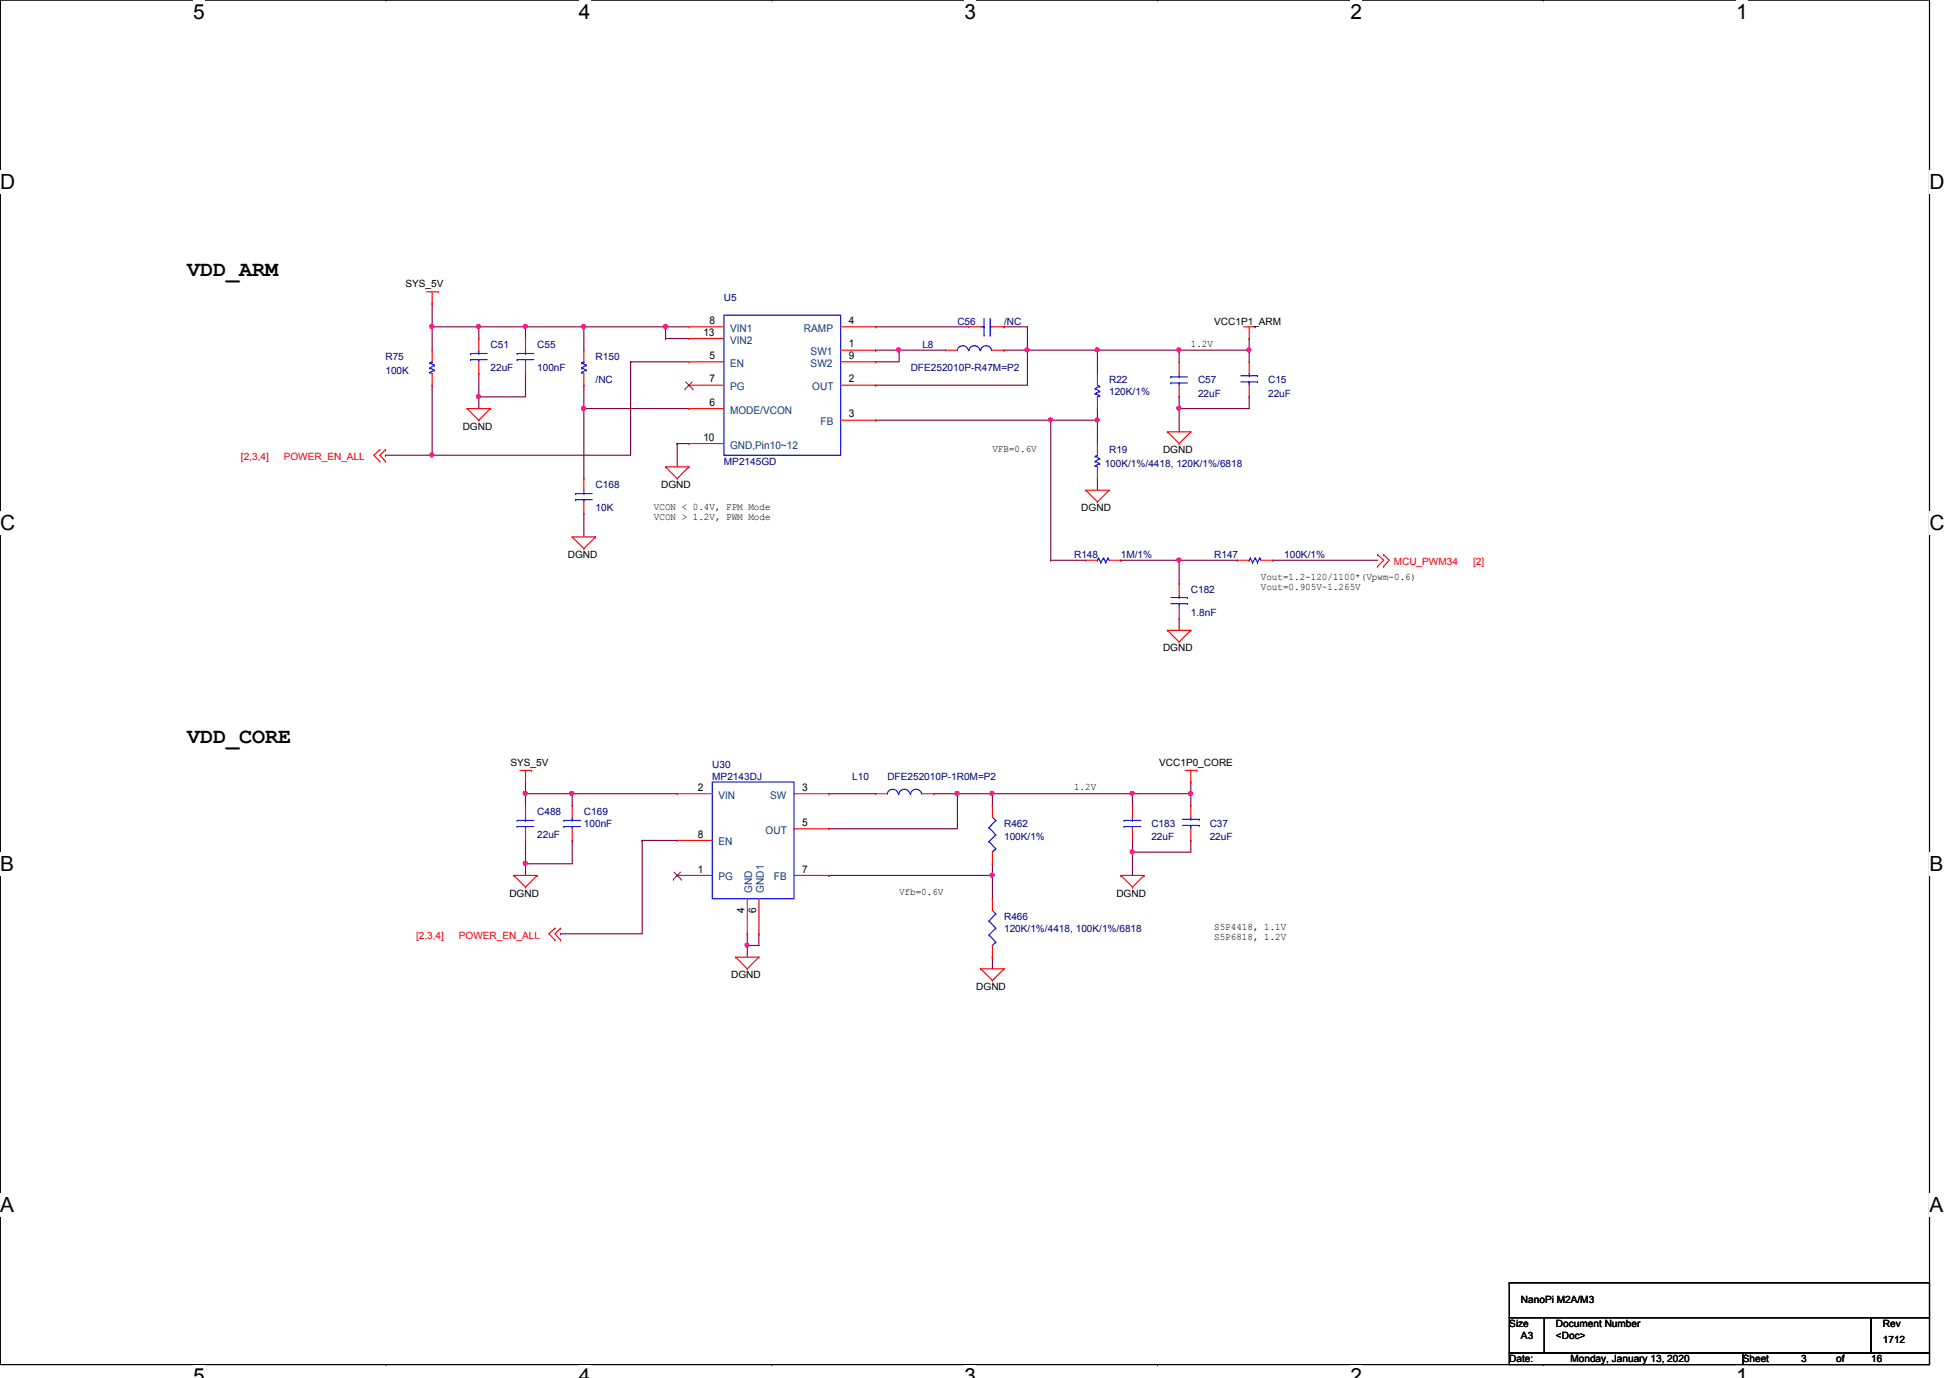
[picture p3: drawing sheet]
<svg xmlns="http://www.w3.org/2000/svg" width="297mm" height="210mm" viewBox="0 0 297 210" stroke-linecap="round" stroke-linejoin="round" font-family="sans-serif">
<path d="M0 0h293.9v207.9h-293.9z" fill="none" stroke="#000" stroke-width=".17"/>
<g fill="#fff">
<path d="M29.4 0h1.8v3.6h-1.8z"/>
<path d="M29.4 207.9h1.8v2h-1.8z"/>
</g>
<path d="M58.8 0h.1M58.8 207.9h.1" fill="none" stroke="#000" stroke-width=".17"/>
<g fill="#fff">
<path d="M88.2 0h1.8v3.6h-1.8z"/>
<path d="M88.2 207.9h1.8v2h-1.8z"/>
</g>
<path d="M117.6 0h.1M117.6 207.9h.1" fill="none" stroke="#000" stroke-width=".17"/>
<g fill="#fff">
<path d="M146.9 0h1.8v3.6h-1.8z"/>
<path d="M146.9 207.9h1.8v2h-1.8z"/>
</g>
<path d="M176.3 0h.1M176.3 207.9h.1" fill="none" stroke="#000" stroke-width=".17"/>
<g fill="#fff">
<path d="M205.7 0h1.8v3.6h-1.8z"/>
<path d="M205.7 207.9h1.8v2h-1.8z"/>
</g>
<path d="M235.1 0h.1M235.1 207.9h.1" fill="none" stroke="#000" stroke-width=".17"/>
<g fill="#fff">
<path d="M264.5 0h1.7v3.6h-1.7z"/>
<path d="M264.5 207.9h1.7v2h-1.7z"/>
<path d="M0 25.9h2.3v3.6h-2.3z"/>
<path d="M293.9 25.9h2.3v3.6h-2.3z"/>
<path d="M0 77.8h2.3v3.6h-2.3z"/>
<path d="M293.9 77.8h2.3v3.6h-2.3z"/>
</g>
<path d="M0 51.9h.1M293.9 51.9h.1" fill="none" stroke="#000" stroke-width=".17"/>
<g fill="#fff">
<path d="M0 129.8h2.2v3.6h-2.2z"/>
<path d="M293.9 129.8h2.1v3.6h-2.1z"/>
</g>
<path d="M0 103.9h.1M293.9 103.9h.1" fill="none" stroke="#000" stroke-width=".17"/>
<path d="M0 103.9h.1M293.9 103.9h.1" fill="none" stroke="#000" stroke-width=".15"/>
<g fill="#fff">
<path d="M0 181.8h2.2v3.6h-2.2z"/>
<path d="M293.9 181.8h2.1v3.6h-2.1z"/>
</g>
<path d="M0 155.9h.1M293.9 155.9h.1" fill="none" stroke="#000" stroke-width=".17"/>
<path d="M133.4 58.7h.1M156.5 53.3h.1M156.5 53.3v5.4h-23.1M156.5 53.3h10.7M167.2 53.3h.1M179.6 53.3h.1M179.6 53.3v1.8M179.6 62.2h.1M179.6 62.2v3.6" fill="none" stroke="#800040" stroke-width=".17"/>
<circle cx="167.1" cy="53.3" r=".31" fill="#f0f"/>
<circle cx="167.1" cy="53.3" r=".31" fill="none" stroke="#f0f" stroke-width=".17"/>
<path d="M136.9 53.3h.1M136.9 53.3h7.2" fill="none" stroke="#800040" stroke-width=".17"/>
<circle cx="136.9" cy="53.3" r=".31" fill="#f0f"/>
<circle cx="136.9" cy="53.3" r=".31" fill="none" stroke="#f0f" stroke-width=".17"/>
<path d="M133.4 55.1h.1M133.4 55.1h3.5M160.1 64h.1M167.2 62.2h.1M167.2 62.2v1.8h-7.1" fill="none" stroke="#800040" stroke-width=".17"/>
<circle cx="167.1" cy="64" r=".31" fill="#f0f"/>
<circle cx="167.1" cy="64" r=".31" fill="none" stroke="#f0f" stroke-width=".17"/>
<path d="M190.3 51.6h.1M190.3 51.6v1.7" fill="none" stroke="#800040" stroke-width=".17"/>
<circle cx="190.2" cy="53.3" r=".31" fill="#f0f"/>
<circle cx="190.2" cy="53.3" r=".31" fill="none" stroke="#f0f" stroke-width=".17"/>
<g fill="none" stroke="#800040" stroke-width=".17">
<path d="M133.4 49.8h.1M133.4 49.8h14.2M152.9 49.8h.1M152.9 49.8h3.6M167.2 53.3h.1M167.2 53.3h12.4M167.2 53.3v3.6M167.2 72.9h.1M167.2 64h.1M167.2 64v3.6M167.2 72.9v1.8M179.6 62.2h.1"/>
<path d="M179.6 62.2h10.7"/>
</g>
<circle cx="179.6" cy="62.2" r=".31" fill="#f0f"/>
<circle cx="179.6" cy="62.2" r=".31" fill="none" stroke="#f0f" stroke-width=".17"/>
<path d="M179.6 53.3h.1M179.6 53.3h10.7M190.3 53.3h.1M190.3 53.3v1.8M190.3 60.5h.1M190.3 60.5v1.7" fill="none" stroke="#800040" stroke-width=".17"/>
<circle cx="179.6" cy="53.3" r=".31" fill="#f0f"/>
<circle cx="179.6" cy="53.3" r=".31" fill="none" stroke="#f0f" stroke-width=".17"/>
<path d="M72.9 49.8h.1M72.9 49.8v1.8M72.9 49.8h7.1M80 56.9h.1M80 49.8h.1M80 49.8v1.8M80 56.9v3.6M101.4 49.8h.1M101.4 49.8h3.5M72.9 60.5h.1M72.9 60.5v1.7" fill="none" stroke="#800040" stroke-width=".17"/>
<circle cx="80" cy="49.7" r=".31" fill="#f0f"/>
<circle cx="80" cy="49.7" r=".31" fill="none" stroke="#f0f" stroke-width=".17"/>
<circle cx="72.9" cy="49.7" r=".31" fill="#f0f"/>
<circle cx="72.9" cy="49.7" r=".31" fill="none" stroke="#f0f" stroke-width=".17"/>
<path d="M65.8 46.2h.1M65.8 49.8h.1M65.8 46.2v7.1M72.9 56.9h.1M72.9 56.9v3.6M88.9 62.2h.1M88.9 62.2h16M103.2 67.6h.1M103.2 67.6h1.7M103.2 67.6v3.5" fill="none" stroke="#800040" stroke-width=".17"/>
<circle cx="65.8" cy="49.7" r=".31" fill="#f0f"/>
<circle cx="65.8" cy="49.7" r=".31" fill="none" stroke="#f0f" stroke-width=".17"/>
<path d="M65.8 49.8h.1M65.8 49.8h7.1M72.9 60.5h.1M72.9 60.5h7.1" fill="none" stroke="#800040" stroke-width=".17"/>
<circle cx="72.9" cy="60.4" r=".31" fill="#f0f"/>
<circle cx="72.9" cy="60.4" r=".31" fill="none" stroke="#f0f" stroke-width=".17"/>
<path d="M88.9 49.8h.1M88.9 49.8h12.5M101.4 49.8h.1M101.4 49.8v1.8M151.2 133.3h.1M151.2 133.3v3.6" fill="none" stroke="#800040" stroke-width=".17"/>
<circle cx="101.3" cy="49.7" r=".31" fill="#f0f"/>
<circle cx="101.3" cy="49.7" r=".31" fill="none" stroke="#f0f" stroke-width=".17"/>
<path d="M101.4 51.6h.1M101.4 51.6h3.5M133.4 64h.1M133.4 64h26.7M179.6 60.5h.1M179.6 60.5v1.7" fill="none" stroke="#800040" stroke-width=".17"/>
<circle cx="160" cy="64" r=".31" fill="#f0f"/>
<circle cx="160" cy="64" r=".31" fill="none" stroke="#f0f" stroke-width=".17"/>
<path d="M80 120.9h.1M80 120.9v1.8M172.5 120.9h.1M172.5 120.9v1.8M181.4 120.9h.1M181.4 120.9v1.8M113.8 142.2h.1M113.8 142.2v1.8" fill="none" stroke="#800040" stroke-width=".17"/>
<circle cx="113.8" cy="144" r=".31" fill="#f0f"/>
<circle cx="113.8" cy="144" r=".31" fill="none" stroke="#f0f" stroke-width=".17"/>
<path d="M126.3 133.3h.1M126.3 133.3h24.9" fill="none" stroke="#800040" stroke-width=".17"/>
<circle cx="151.1" cy="133.3" r=".31" fill="#f0f"/>
<circle cx="151.1" cy="133.3" r=".31" fill="none" stroke="#f0f" stroke-width=".17"/>
<path d="M151.2 120.9h.1M151.2 120.9h21.3" fill="none" stroke="#800040" stroke-width=".17"/>
<circle cx="172.5" cy="120.9" r=".31" fill="#f0f"/>
<circle cx="172.5" cy="120.9" r=".31" fill="none" stroke="#f0f" stroke-width=".17"/>
<g fill="none" stroke="#800040" stroke-width=".17">
<path d="M80 119.1h.1M80 119.1v1.8M80 120.9h.1M80 120.9h7.2M97.8 128h.1M97.8 128h5.4M126.3 120.9h.1M126.3 120.9h7.1M172.5 120.9h.1M172.5 120.9h8.9M113.8 144h.1M113.8 144v1.8"/>
<path d="M115.6 142.2h.1M115.6 142.2v1.8h-1.8M151.2 145.8h.1M151.2 145.8v1.8"/>
</g>
<circle cx="80" cy="120.9" r=".31" fill="#f0f"/>
<circle cx="80" cy="120.9" r=".31" fill="none" stroke="#f0f" stroke-width=".17"/>
<path d="M80 128h.1M80 128v3.6M87.2 120.9h.1M87.2 120.9v1.8" fill="none" stroke="#800040" stroke-width=".17"/>
<circle cx="80" cy="131.5" r=".31" fill="#f0f"/>
<circle cx="80" cy="131.5" r=".31" fill="none" stroke="#f0f" stroke-width=".17"/>
<path d="M181.4 119.1h.1M181.4 119.1v1.8M80 131.6h.1M80 131.6v1.7M87.2 128h.1M87.2 128v3.6h-7.2" fill="none" stroke="#800040" stroke-width=".17"/>
<circle cx="181.3" cy="120.9" r=".31" fill="#f0f"/>
<circle cx="181.3" cy="120.9" r=".31" fill="none" stroke="#f0f" stroke-width=".17"/>
<path d="M172.5 129.8h.1M172.5 128h.1M172.5 128v5.3M181.4 128h.1M181.4 128v1.8h-8.9" fill="none" stroke="#800040" stroke-width=".17"/>
<circle cx="172.5" cy="129.7" r=".31" fill="#f0f"/>
<circle cx="172.5" cy="129.7" r=".31" fill="none" stroke="#f0f" stroke-width=".17"/>
<path d="M133.4 53.3h.1M133.4 53.3h3.5M136.9 53.3h.1M136.9 53.3v1.8M152.9 53.3h.1M152.9 53.3h3.6M87.2 120.9h.1M87.2 120.9h16M97.8 128h.1M97.8 128v14.2h-12.4M85.4 142.2h.1" fill="none" stroke="#800040" stroke-width=".17"/>
<circle cx="87.1" cy="120.9" r=".31" fill="#f0f"/>
<circle cx="87.1" cy="120.9" r=".31" fill="none" stroke="#f0f" stroke-width=".17"/>
<path d="M156.5 49.8h.1M156.5 49.8v3.5" fill="none" stroke="#800040" stroke-width=".17"/>
<circle cx="156.4" cy="53.3" r=".31" fill="#f0f"/>
<circle cx="156.4" cy="53.3" r=".31" fill="none" stroke="#f0f" stroke-width=".17"/>
<path d="M88.9 62.2h.1M88.9 62.2v10.7" fill="none" stroke="#800040" stroke-width=".17"/>
<circle cx="88.9" cy="62.2" r=".31" fill="#f0f"/>
<circle cx="88.9" cy="62.2" r=".31" fill="none" stroke="#f0f" stroke-width=".17"/>
<path d="M126.3 126.2h.1M142.3 120.9h.1M142.3 120.9h8.9M145.8 120.9h.1M145.8 120.9v5.3h-19.5" fill="none" stroke="#800040" stroke-width=".17"/>
<circle cx="151.1" cy="120.9" r=".31" fill="#f0f"/>
<circle cx="151.1" cy="120.9" r=".31" fill="none" stroke="#f0f" stroke-width=".17"/>
<circle cx="145.8" cy="120.9" r=".31" fill="#f0f"/>
<circle cx="145.8" cy="120.9" r=".31" fill="none" stroke="#f0f" stroke-width=".17"/>
<path d="M65.8 69.3h.1M65.8 69.3h30.3M88.9 78.2h.1M88.9 78.2v3.6M170.7 85.3h.1M170.7 85.3h8.9M193.8 85.3h.1M193.8 85.3h16M151.2 120.9h.1M151.2 120.9v1.8" fill="none" stroke="#800040" stroke-width=".17"/>
<circle cx="65.8" cy="69.3" r=".31" fill="#f0f"/>
<circle cx="65.8" cy="69.3" r=".31" fill="none" stroke="#f0f" stroke-width=".17"/>
<g fill="none" stroke="#800040" stroke-width=".17">
<path d="M65.8 58.7h.1M65.8 58.7v10.6M80 49.8h.1M80 49.8h8.9M88.9 49.8h.1M88.9 49.8v3.5M96.1 55.1h.1M96.1 55.1v14.2M96.1 55.1h8.8M179.6 85.3h.1M179.6 85.3h8.9M151.2 131.6h.1"/>
<path d="M151.2 131.6v1.7"/>
</g>
<circle cx="88.9" cy="49.7" r=".31" fill="#f0f"/>
<circle cx="88.9" cy="49.7" r=".31" fill="none" stroke="#f0f" stroke-width=".17"/>
<path d="M88.9 58.7h.1M88.9 58.7v3.5M179.6 85.3h.1M179.6 85.3v3.6" fill="none" stroke="#800040" stroke-width=".17"/>
<circle cx="179.6" cy="85.3" r=".31" fill="#f0f"/>
<circle cx="179.6" cy="85.3" r=".31" fill="none" stroke="#f0f" stroke-width=".17"/>
<path d="M58.7 69.3h.1M58.7 69.3h7.1M160.1 64h.1M160.1 64v21.3M160.1 85.3h.1M160.1 85.3h5.3M179.6 94.2h.1M179.6 94.2v1.8" fill="none" stroke="#800040" stroke-width=".17"/>
<g fill="none" stroke="#f00" stroke-width=".17">
<path d="M65 44.4h1.8M65.8 46.2h.1M65.8 58.7h.1M65.8 53.3h.1M65.8 44.4v1.8M65.8 53.3v1.8M65.8 56.9v1.8M66.8 44.4h.1M72.9 56.9h.1M72.9 51.6h.1M72.9 51.6v1.7M72.9 55.1v1.8"/>
<path d="M80 56.9h.1M80 51.6h.1M80 51.6v1.7M80 55.1v1.8M88.9 58.7h.1M88.9 53.3h.1M88.9 53.3v1.8M88.9 56.9v1.8M104.9 55.1h.1M104.9 58.7h.1M104.9 49.8h.1M104.9 51.6h.1"/>
<path d="M104.9 49.8h5.4M104.9 58.7h5.4M104.9 55.1h5.4M104.9 51.6h5.4M128.1 49.8h5.3M128.1 53.3h5.3M128.1 58.7h5.3M128.1 55.1h5.3M133.4 53.3h.1M133.4 58.7h.1M133.4 49.8h.1M133.4 55.1h.1"/>
<path d="M144.1 53.3h.1M144.1 53.3h1.7M147.6 49.8h.1M147.6 49.8h1.8M151.2 49.8h1.7M151.2 53.3h1.7M152.9 49.8h.1M152.9 53.3h.1M167.2 56.9h.1M167.2 56.9v1.8M179.6 55.1h.1M179.6 55.1v1.8"/>
<path d="M179.6 58.7v1.8M189.4 49.8h1.8M190.3 51.6h.1M190.3 55.1h.1M190.3 49.8v1.8M190.3 55.1v1.8M190.3 58.7v1.8M191.2 49.8h.1M57.9 68.5h.1M57.9 70.3h.1M57.9 68.5l-1 .8 1 1M58.7 68.5h.1"/>
<path d="M58.7 70.3h.1M58.7 68.5l-.8 .8 .8 1M71.2 62.2h.1M71.2 62.2h3.5M71.2 62.2l1.7 1.8M72.9 64h.1M74.7 62.2h.1M74.7 62.2l-1.8 1.8M88.9 78.2h.1M88.9 72.9h.1M88.9 72.9v1.8M88.9 76.5v1.7"/>
<path d="M101.4 71.1h.1M101.4 71.1h3.5M101.4 71.1l1.8 1.8M103.2 72.9h.1M104.9 71.1h.1M104.9 62.2h.1M104.9 67.6h.1M104.9 71.1l-1.7 1.8M104.9 62.2h5.4M104.9 67.6h5.4M128.1 64h5.3M133.4 64h.1"/>
<path d="M165.4 74.7h.1M165.4 74.7h3.5M165.4 74.7l1.8 1.8M167.2 76.5h.1M167.2 72.9h.1M167.2 67.6h.1M167.2 62.2h.1M167.2 60.5v1.7M167.2 67.6v1.7M167.2 71.1v1.8M168.9 74.7h.1M168.9 74.7l-1.7 1.8"/>
<path d="M177.8 65.8h.1M177.8 65.8h3.6M177.8 65.8l1.8 1.8M179.6 67.6h.1M179.6 60.5h.1M181.4 65.8h.1M181.4 65.8l-1.8 1.8M190.3 60.5h.1M87.2 81.8h.1M87.2 81.8h3.5M87.2 81.8l1.7 1.8M88.9 83.6h.1"/>
<path d="M90.7 81.8h.1M90.7 81.8l-1.8 1.8M165.4 85.3h.1M165.4 85.3h1.8M168.9 85.3h1.8M170.7 85.3h.1M177.8 96h.1M177.8 96h3.6M177.8 96l1.8 1.8M179.6 97.8h.1M179.6 88.9h.1M179.6 94.2h.1"/>
<path d="M179.6 88.9v1.8M179.6 92.5v1.7M181.4 96h.1M181.4 96l-1.8 1.8M188.5 85.3h.1M188.5 85.3h1.8M192.1 85.3h1.7M193.8 85.3h.1M209.8 84.5h.1M209.8 86.3h.1M209.8 84.5l1 .8-1 1M210.8 84.5h.1"/>
<path d="M210.8 86.3h.1M210.8 84.5l.8 .8-.8 1M79.2 117.3h1.8M80 119.1h.1M80 117.3v1.8M81 117.3h.1M180.5 117.3h1.8M181.4 119.1h.1M181.4 117.3v1.8M182.3 117.3h.1M78.3 133.3h.1M78.3 133.3h3.5"/>
<path d="M78.3 133.3l1.7 1.8M80 135.1h.1M80 128h.1M80 122.7h.1M80 122.7v1.8M80 126.2v1.8M81.8 133.3h.1M81.8 133.3l-1.8 1.8M87.2 128h.1M87.2 122.7h.1M87.2 122.7v1.8M87.2 126.2v1.8"/>
<path d="M103.2 120.9h.1M103.2 128h.1M103.2 133.3h.1M103.2 133.3h5.3M103.2 120.9h5.3M103.2 128h5.3M113.8 136.9v5.3M115.6 136.9v5.3M120.9 133.3h5.4M120.9 120.9h5.4M120.9 126.2h5.4M126.3 120.9h.1"/>
<path d="M126.3 133.3h.1M126.3 126.2h.1M133.4 120.9h.1M133.4 120.9h1.8M140.5 120.9h1.8M142.3 120.9h.1M151.2 122.7h.1M151.2 131.6h.1M151.2 136.9h.1M151.2 122.7v1.8M151.2 129.8v1.8M151.2 136.9v1.8"/>
<path d="M170.7 133.3h.1M170.7 133.3h3.6M170.7 133.3l1.8 1.8M172.5 135.1h.1M172.5 128h.1M172.5 122.7h.1M172.5 122.7v1.8M172.5 126.2v1.8M174.3 133.3h.1M174.3 133.3l-1.8 1.8M181.4 122.7h.1M181.4 128h.1"/>
<path d="M181.4 122.7v1.8M181.4 126.2v1.8M84.5 141.4h.1M84.5 143.2h.1M84.5 141.4l-.9 .8 .9 1M85.4 141.4h.1M85.4 143.2h.1M85.4 141.4l-.9 .8 .9 1M112.1 145.8h.1M112.1 145.8h3.5M112.1 145.8l1.7 1.8M113.8 147.6h.1"/>
<path d="M113.8 142.2h.1M115.6 145.8h.1M115.6 142.2h.1M115.6 145.8l-1.8 1.8M149.4 147.6h.1M149.4 147.6h3.5M149.4 147.6l1.8 1.8M151.2 149.4h.1M151.2 145.8h.1M151.2 144v1.8M152.9 147.6h.1M152.9 147.6l-1.7 1.8"/>
</g>
<path d="M229.9 195.4h.1M229.9 195.4v5.3M229.9 195.4h64M293.9 195.4h.1M293.9 195.4v5.3M229.9 200.7h5.3v5.4h-5.3zM229.9 206.1h35.6v1.8h-35.6zM235.2 200.7h49.8v5.4h-49.8zM265.5 206.1h28.4v1.8h-28.4zM285 200.7h8.9v5.4h-8.9zM293.9 200.7h.1" fill="none" stroke="#000" stroke-width=".17"/>
<g fill="none" stroke="#00f" stroke-width=".17">
<path d="M65.5 56.7h.1M65.5 56h.1M65.5 55.3h.1M65.5 56.7l.3 .2M65.5 56l.7 .4M65.5 55.3l.7 .3M65.8 55.1h.1M65.8 55.1l-.3 .2M66.2 56.4h.1M66.2 55.6h.1M66.2 56.4l-.7 .3M66.2 55.6l-.7 .4"/>
<path d="M71.7 53.8h.1M71.7 54.8h.1M71.7 53.8h2.5M71.7 54.8h2.5M72.9 54.8h.1M72.9 53.8h.1M72.9 53.3v.5M72.9 54.8v.3M78.8 53.8h.1M78.8 54.8h.1M78.8 53.8h2.5M78.8 54.8h2.5"/>
<path d="M80 54.8h.1M80 53.8h.1M80 53.3v.5M80 54.8v.3M88.6 56.7h.1M88.6 56h.1M88.6 55.3h.1M88.6 56.7l.3 .2M88.6 56l.7 .4M88.6 55.3l.7 .3M88.9 55.1h.1M88.9 55.1l-.3 .2"/>
<path d="M89.3 56.4h.1M89.3 55.6h.1M89.3 56.4l-.7 .3M89.3 55.6l-.7 .4M110.3 48h17.8v21.3h-17.8zM145.8 53.4a.85 .85 0 0 1 .9-.7 .85 .85 0 0 1 .8 .7M147.6 53.4a.85 .85 0 0 1 .9-.7 .85 .85 0 0 1 .8 .7M149.4 53.4a.85 .85 0 0 1 .8-.7 .85 .85 0 0 1 .9 .7M149.4 49.8h.5M149.9 51.1h.1M149.9 49.8h.1M149.9 48.5v2.6"/>
<path d="M150.8 49.8h.1M150.8 51.1h.1M150.8 49.8h.4M150.8 48.5v2.6M166.8 59.2h.1M166.8 59.9h.1M166.8 59.2l.7 .4M166.8 59.9l.7 .4M167.2 58.7l.3 .1M167.5 58.8h.1M167.5 59.6h.1M167.5 58.8l-.7 .4"/>
<path d="M167.5 59.6l-.7 .3M178.3 57.4h.1M178.3 58.3h.1M178.3 57.4h2.6M178.3 58.3h2.6M179.6 58.3h.1M179.6 57.4h.1M179.6 56.9v.5M179.6 58.3v.4M189 58.2h2.6M189 57.2h2.6M190.3 57.2h.1"/>
<path d="M190.3 58.2h.1M190.3 56.9v.3M190.3 58.2v.5M191.6 58.2h.1M191.6 57.2h.1M87.7 75.2h.1M87.7 76.1h.1M87.7 75.2h2.5M87.7 76.1h2.5M88.9 76.1h.1M88.9 75.2h.1M88.9 74.7v.5"/>
<path d="M88.9 76.1v.4M166.8 71h.1M166.8 70.3h.1M166.8 69.5h.1M166.8 71l.4 .1M166.8 70.3l.7 .3M166.8 69.5l.7 .3M167.2 69.3h.1M167.2 60.5h.1M167.2 69.3l-.4 .2M167.5 70.6h.1M167.5 69.8h.1"/>
<path d="M167.5 60.3h.1M167.5 70.6l-.7 .4M167.5 69.8l-.7 .5M167.5 60.3l-.3 .2M167.2 85.3h.1M167.3 85h.1M167.3 85l.4 .7M167.3 85l-.1 .3M167.7 85.7h.1M168.1 85h.1M168.1 85l.3 .7M168.1 85l-.4 .7"/>
<path d="M168.4 85.7h.1M168.8 85h.1M168.8 85l.1 .3M168.8 85l-.4 .7M178.3 91.9h2.6M178.3 91h2.6M179.6 91h.1M179.6 91.9h.1M179.6 90.7v.3M179.6 91.9v.6M180.9 91.9h.1M180.9 91h.1"/>
<path d="M190.3 85.3h.1M190.5 85h.1M190.5 85l.3 .7M190.5 85l-.2 .3M190.8 85.7h.1M191.2 85h.1M191.2 85l.4 .7M191.2 85l-.4 .7M191.6 85.7h.1M191.9 85h.1M191.9 85l.2 .3M191.9 85l-.3 .7"/>
<path d="M108.5 119.1h12.4v17.8h-12.4zM78.8 125h.1M78.8 125.9h.1M78.8 125h2.5M78.8 125.9h2.5M80 125.9h.1M80 125h.1M80 124.5v.5M80 125.9v.3M85.9 125h.1M85.9 125.9h.1M85.9 125h2.5"/>
<path d="M85.9 125.9h2.5M87.2 125.9h.1M87.2 125h.1M87.2 124.5v.5M87.2 125.9v.3M135.2 121a.85 .85 0 0 1 .8-.8 .85 .85 0 0 1 .9 .8M136.9 121a.85 .85 0 0 1 .9-.8 .85 .85 0 0 1 .8 .8M138.7 121a.85 .85 0 0 1 .9-.8 .85 .85 0 0 1 .8 .8M150.7 126.1h.1M150.7 128.2h.1M150.7 126.1l1 1.1M150.7 128.2l1 1.1"/>
<path d="M151.2 129.8h.1M151.2 124.5l.5 .5M151.2 138.7l.5 .5M151.7 125h.1M151.7 127.2h.1M151.7 129.3h.1M151.7 139.2h.1M151.7 125l-1 1.1M151.7 127.2l-1 1M151.7 129.3l-.5 .5M151.7 139.2l-1 1.1M171.2 125h.1"/>
<path d="M171.2 125.9h.1M171.2 125h2.6M171.2 125.9h2.6M172.5 125.9h.1M172.5 125h.1M172.5 124.5v.5M172.5 125.9v.3M180.1 125.7h2.6M180.1 124.8h2.6M181.4 124.8h.1M181.4 125.7h.1M181.4 124.5v.3"/>
<path d="M181.4 125.7v.5M182.7 125.7h.1M182.7 124.8h.1M150.7 140.3h.1M150.7 142.4h.1M150.7 140.3l1 1.1M150.7 142.4l1 1.1M151.2 144h.1M151.7 141.4h.1M151.7 143.5h.1M151.7 141.4l-1 1M151.7 143.5l-.5 .5"/>
</g>
<path d="M104.3 59.3h.1M104.4 58.2l1.1 1.1M105.4 58.2l-1.1 1.1M105.5 59.3h.1M102.6 133.9h.1M102.7 132.8l1.1 1.1M103.7 132.8l-1.1 1.1M103.8 133.9h.1" fill="none" stroke="#804000" stroke-width=".15"/>
<circle cx="167.1" cy="53.3" r=".31" fill="#f0f"/>
<circle cx="167.1" cy="53.3" r=".31" fill="none" stroke="#f0f" stroke-width=".17"/>
<circle cx="136.9" cy="53.3" r=".31" fill="#f0f"/>
<circle cx="136.9" cy="53.3" r=".31" fill="none" stroke="#f0f" stroke-width=".17"/>
<circle cx="167.1" cy="64" r=".31" fill="#f0f"/>
<circle cx="167.1" cy="64" r=".31" fill="none" stroke="#f0f" stroke-width=".17"/>
<circle cx="190.2" cy="53.3" r=".31" fill="#f0f"/>
<circle cx="190.2" cy="53.3" r=".31" fill="none" stroke="#f0f" stroke-width=".17"/>
<circle cx="179.6" cy="62.2" r=".31" fill="#f0f"/>
<circle cx="179.6" cy="62.2" r=".31" fill="none" stroke="#f0f" stroke-width=".17"/>
<circle cx="179.6" cy="53.3" r=".31" fill="#f0f"/>
<circle cx="179.6" cy="53.3" r=".31" fill="none" stroke="#f0f" stroke-width=".17"/>
<circle cx="80" cy="49.7" r=".31" fill="#f0f"/>
<circle cx="80" cy="49.7" r=".31" fill="none" stroke="#f0f" stroke-width=".17"/>
<circle cx="72.9" cy="49.7" r=".31" fill="#f0f"/>
<circle cx="72.9" cy="49.7" r=".31" fill="none" stroke="#f0f" stroke-width=".17"/>
<circle cx="65.8" cy="49.7" r=".31" fill="#f0f"/>
<circle cx="65.8" cy="49.7" r=".31" fill="none" stroke="#f0f" stroke-width=".17"/>
<circle cx="72.9" cy="60.4" r=".31" fill="#f0f"/>
<circle cx="72.9" cy="60.4" r=".31" fill="none" stroke="#f0f" stroke-width=".17"/>
<circle cx="101.3" cy="49.7" r=".31" fill="#f0f"/>
<circle cx="101.3" cy="49.7" r=".31" fill="none" stroke="#f0f" stroke-width=".17"/>
<circle cx="160" cy="64" r=".31" fill="#f0f"/>
<circle cx="160" cy="64" r=".31" fill="none" stroke="#f0f" stroke-width=".17"/>
<circle cx="113.8" cy="144" r=".31" fill="#f0f"/>
<circle cx="113.8" cy="144" r=".31" fill="none" stroke="#f0f" stroke-width=".17"/>
<circle cx="151.1" cy="133.3" r=".31" fill="#f0f"/>
<circle cx="151.1" cy="133.3" r=".31" fill="none" stroke="#f0f" stroke-width=".17"/>
<circle cx="172.5" cy="120.9" r=".31" fill="#f0f"/>
<circle cx="172.5" cy="120.9" r=".31" fill="none" stroke="#f0f" stroke-width=".17"/>
<circle cx="80" cy="120.9" r=".31" fill="#f0f"/>
<circle cx="80" cy="120.9" r=".31" fill="none" stroke="#f0f" stroke-width=".17"/>
<circle cx="80" cy="131.5" r=".31" fill="#f0f"/>
<circle cx="80" cy="131.5" r=".31" fill="none" stroke="#f0f" stroke-width=".17"/>
<circle cx="181.3" cy="120.9" r=".31" fill="#f0f"/>
<circle cx="181.3" cy="120.9" r=".31" fill="none" stroke="#f0f" stroke-width=".17"/>
<circle cx="172.5" cy="129.7" r=".31" fill="#f0f"/>
<circle cx="172.5" cy="129.7" r=".31" fill="none" stroke="#f0f" stroke-width=".17"/>
<circle cx="87.1" cy="120.9" r=".31" fill="#f0f"/>
<circle cx="87.1" cy="120.9" r=".31" fill="none" stroke="#f0f" stroke-width=".17"/>
<circle cx="156.4" cy="53.3" r=".31" fill="#f0f"/>
<circle cx="156.4" cy="53.3" r=".31" fill="none" stroke="#f0f" stroke-width=".17"/>
<circle cx="88.9" cy="62.2" r=".31" fill="#f0f"/>
<circle cx="88.9" cy="62.2" r=".31" fill="none" stroke="#f0f" stroke-width=".17"/>
<circle cx="151.1" cy="120.9" r=".31" fill="#f0f"/>
<circle cx="151.1" cy="120.9" r=".31" fill="none" stroke="#f0f" stroke-width=".17"/>
<circle cx="145.8" cy="120.9" r=".31" fill="#f0f"/>
<circle cx="145.8" cy="120.9" r=".31" fill="none" stroke="#f0f" stroke-width=".17"/>
<circle cx="65.8" cy="69.3" r=".31" fill="#f0f"/>
<circle cx="65.8" cy="69.3" r=".31" fill="none" stroke="#f0f" stroke-width=".17"/>
<circle cx="88.9" cy="49.7" r=".31" fill="#f0f"/>
<circle cx="88.9" cy="49.7" r=".31" fill="none" stroke="#f0f" stroke-width=".17"/>
<circle cx="179.6" cy="85.3" r=".31" fill="#f0f"/>
<circle cx="179.6" cy="85.3" r=".31" fill="none" stroke="#f0f" stroke-width=".17"/>
<g font-size="3.3">
<text x="28.5" y="42">VDD_ARM</text>
<text x="28.5" y="113.1">VDD_CORE</text>
</g>
<g font-size="3.2">
<text x="29.4" y="2.9">5</text>
<text x="88.2" y="2.9">4</text>
<text x="146.9" y="2.9">3</text>
<text x="205.7" y="2.9">2</text>
<text x="264.5" y="2.9">1</text>
<text x="0" y="28.8">D</text>
<text x="293.9" y="28.8">D</text>
<text x="0" y="80.7">C</text>
<text x="293.9" y="80.7">C</text>
<text x="0" y="132.7">B</text>
<text x="293.9" y="132.7">B</text>
<text x="0" y="184.7">A</text>
<text x="293.9" y="184.7">A</text>
<text x="29.4" y="210.7">5</text>
<text x="88.2" y="210.7">4</text>
<text x="146.9" y="210.7">3</text>
<text x="205.7" y="210.7">2</text>
<text x="264.5" y="210.7">1</text>
</g>
<g font-size="1.6">
<text x="107.1" y="51.1">13</text>
<text x="108.1" y="49.4">8</text>
<text x="129.3" y="52.9">1</text>
<text x="129.3" y="49.4">4</text>
<text x="108.1" y="54.7">5</text>
<text x="108.1" y="58.3">7</text>
<text x="129.3" y="58.3">2</text>
<text x="129.3" y="54.7">9</text>
<text x="108.1" y="61.8">6</text>
<text x="129.3" y="63.6">3</text>
<text x="107.1" y="67.1">10</text>
<text x="106.3" y="120.5">2</text>
<text x="122.2" y="120.5">3</text>
<text x="122.2" y="125.8">5</text>
<text x="106.3" y="127.6">8</text>
<text x="106.3" y="132.9">1</text>
<text x="122.2" y="132.9">7</text>
<text x="113.4" y="139" transform="rotate(-90 113.4 139)">4</text>
<text x="115.2" y="139" transform="rotate(-90 115.2 139)">6</text>
</g>
<g font-size="1.6" fill="#004080">
<text x="111.2" y="50.5">VIN1</text>
<text x="111.2" y="52.3">VIN2</text>
<text x="122.5" y="50.5">RAMP</text>
<text x="111.2" y="55.9">EN</text>
<text x="111.2" y="59.4">PG</text>
<text x="123.5" y="54.1">SW1</text>
<text x="123.5" y="55.9">SW2</text>
<text x="123.7" y="59.4">OUT</text>
<text x="111.2" y="63">MODE/VCON</text>
<text x="125" y="64.8">FB</text>
<text x="111.2" y="68.3">GND,Pin10~12</text>
<text x="109.4" y="121.7">VIN</text>
<text x="117.3" y="121.7">SW</text>
<text x="109.4" y="128.8">EN</text>
<text x="116.6" y="127">OUT</text>
<text x="109.4" y="134.1">PG</text>
<text x="114.6" y="136" transform="rotate(-90 114.6 136)">GND</text>
<text x="116.4" y="136" transform="rotate(-90 116.4 136)">GND1</text>
<text x="117.9" y="134.1">FB</text>
</g>
<g font-size="1.5">
<text x="61.8" y="43.8">SYS_5V</text>
<text x="181.4" y="52.8">1.2V</text>
<text x="185" y="49.4">VCC1P1_ARM</text>
<text x="70.5" y="65.4">DGND</text>
<text x="151.2" y="68.8">VFB=0.6V</text>
<text x="177.2" y="69">DGND</text>
<text x="99.6" y="77.7">VCON &lt; 0.4V, FPM Mode</text>
<text x="100.7" y="74.3">DGND</text>
<text x="164.7" y="77.9">DGND</text>
<text x="99.6" y="79.2">VCON &gt; 1.2V, PWM Mode</text>
<text x="86.5" y="85">DGND</text>
<text x="192.1" y="88.4">Vout=1.2-120/1100*(Vpwm-0.6)</text>
<text x="192.1" y="89.9">Vout=0.905V~1.265V</text>
<text x="177.2" y="99.2">DGND</text>
<text x="77.8" y="116.7">SYS_5V</text>
<text x="176.6" y="116.7">VCC1P0_CORE</text>
<text x="163.6" y="120.4">1.2V</text>
<text x="77.6" y="136.6">DGND</text>
<text x="136.9" y="136.4">Vfb=0.6V</text>
<text x="170" y="136.6">DGND</text>
<text x="185" y="141.7">S5P4418, 1.1V</text>
<text x="185" y="143.3">S5P6818, 1.2V</text>
<text x="111.4" y="149">DGND</text>
<text x="148.7" y="150.8">DGND</text>
<text x="229.9" y="202.2">Size</text>
<text x="231.7" y="198.5">NanoPi M2A/M3</text>
<text x="231.7" y="204">A3</text>
<text x="237" y="202.2">Document Number</text>
<text x="237" y="204">&lt;Doc&gt;</text>
<text x="286.8" y="202.2">Rev</text>
<text x="229.9" y="207.5">Date:</text>
<text x="239.2" y="207.5">Monday, January 13, 2020</text>
<text x="265.5" y="207.5">Sheet</text>
<text x="274.4" y="207.5">3</text>
<text x="279.7" y="207.5">of</text>
<text x="285" y="207.5">16</text>
<text x="286.8" y="204.6">1712</text>
</g>
<g font-size="1.5" fill="#000080">
<text x="110.3" y="45.9">U5</text>
<text x="74.7" y="53">C51</text>
<text x="81.8" y="53">C55</text>
<text x="140.5" y="53">L8</text>
<text x="145.8" y="49.4">C56</text>
<text x="152.9" y="49.4">/NC</text>
<text x="58.7" y="54.8">R75</text>
<text x="58.7" y="56.9">100K</text>
<text x="74.7" y="56.6">22uF</text>
<text x="81.8" y="56.6">100nF</text>
<text x="90.7" y="54.8">R150</text>
<text x="90.7" y="58.3">/NC</text>
<text x="138.7" y="56.6">DFE252010P-R47M=P2</text>
<text x="168.9" y="58.3">R22</text>
<text x="182.5" y="58.3">C57</text>
<text x="193.2" y="58.3">C15</text>
<text x="168.9" y="60.1">120K/1%</text>
<text x="182.5" y="60.5">22uF</text>
<text x="193.2" y="60.5">22uF</text>
<text x="110.3" y="70.8">MP2145GD</text>
<text x="168.3" y="71.1">100K/1%/4418, 120K/1%/6818</text>
<text x="168.9" y="69">R19</text>
<text x="90.7" y="74.3">C168</text>
<text x="90.7" y="77.9">10K</text>
<text x="163.6" y="85">R148</text>
<text x="170.7" y="85">1M/1%</text>
<text x="185" y="85">R147</text>
<text x="195.6" y="85">100K/1%</text>
<text x="181.4" y="90.3">C182</text>
<text x="181.4" y="93.9">1.8nF</text>
<text x="108.5" y="117">U30</text>
<text x="108.5" y="118.8">MP2143DJ</text>
<text x="129.8" y="118.8">L10</text>
<text x="135.2" y="118.8">DFE252010P-1R0M=P2</text>
<text x="81.8" y="124.1">C488</text>
<text x="88.9" y="124.1">C169</text>
<text x="88.9" y="125.9">100nF</text>
<text x="152.9" y="125.9">R462</text>
<text x="175.4" y="125.9">C183</text>
<text x="184.3" y="125.9">C37</text>
<text x="81.8" y="127.7">22uF</text>
<text x="152.9" y="128">100K/1%</text>
<text x="175.4" y="128">22uF</text>
<text x="184.3" y="128">22uF</text>
<text x="152.9" y="140.1">R466</text>
<text x="152.9" y="141.9">120K/1%/4418, 100K/1%/6818</text>
</g>
<g font-size="1.5" fill="#f00">
<text x="36.7" y="70.1">[2,3,4]</text>
<text x="43.2" y="70.1">POWER_EN_ALL</text>
<text x="212.3" y="86.1">MCU_PWM34</text>
<text x="224.4" y="86.1">[2]</text>
<text x="63.4" y="143">[2,3,4]</text>
<text x="69.9" y="143">POWER_EN_ALL</text>
</g>
</svg>
